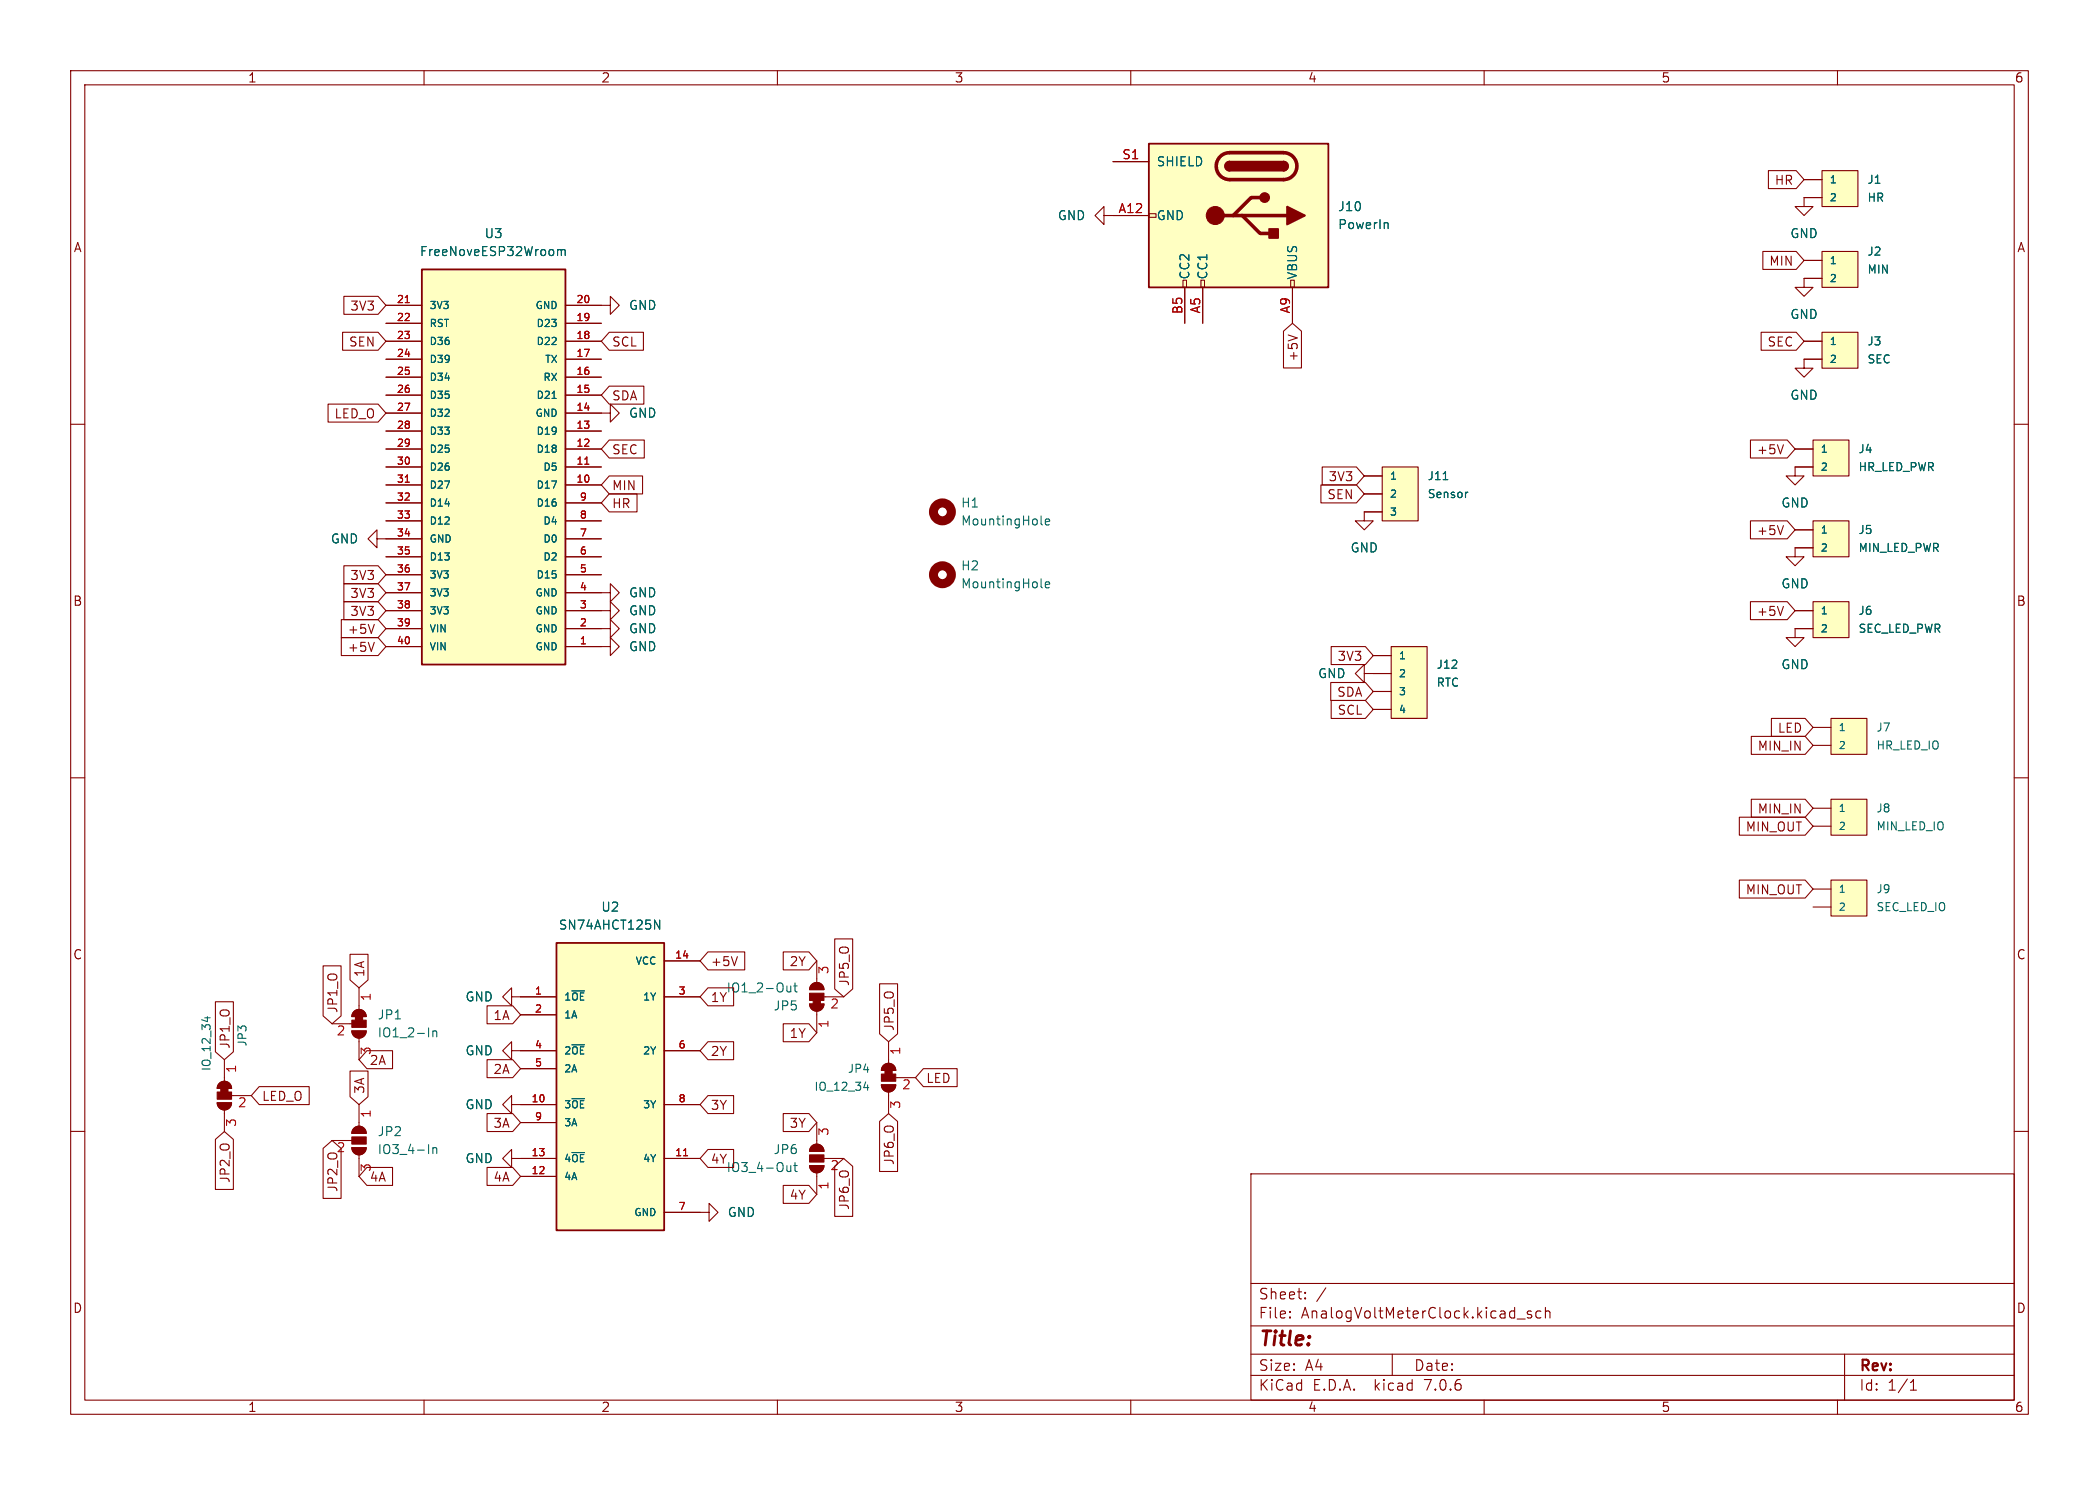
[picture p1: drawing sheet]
<svg xmlns="http://www.w3.org/2000/svg" width="297mm" height="210mm" viewBox="0 0 297 210" stroke-linecap="round" stroke-linejoin="round" font-family="sans-serif">
<g fill="none" stroke="#840000" stroke-width=".15">
<path d="M10 10h277v190h-277zM12 12h273v186h-273zM60 10v2M110 10v2M160 10v2M210 10v2M260 10v2M156.2 30.5v-1.3l-1.3 1.3 1.3 1.3v-1.3h6.4M157.5 22.9h5.1M162.6 30.2h1v.5h-1zM167.4 39.6h.5v1h-.5zM169.9 39.6h.5v1h-.5z"/>
<path d="M182.6 39.6h.5v1h-.5zM249.4 35.6h4.8l1.1 1.2-1.1 1.3h-4.8zM250.2 24.1h4l1.1 1.3-1.1 1.3h-4zM255.3 25.4h2.5M255.3 36.8h2.5M257.8 24.1h5.1v5.1h-5.1zM257.8 35.6h5.1v5h-5.1zM257.8 27.9h-2.5v1.3h1.2l-1.2 1.3-1.3-1.3h1.3M257.8 39.4h-2.5v1.2h1.2l-1.2 1.3-1.3-1.3h1.3M10 60h2M46.4 57.1h7.1l1.1 1.3-1.1 1.3h-7.1zM48.5 47h5l1.1 1.3-1.1 1.2h-5z"/>
<path d="M48.7 41.9h4.8l1.1 1.3-1.1 1.3h-4.8zM54.6 48.3h5.1M54.6 50.8h5.1M54.6 58.4h5.1M54.6 55.9h5.1M54.6 53.3h5.1M54.6 45.7h5.1M54.6 43.2h5.1M80 43.2h6.4v-1.3l1.2 1.3-1.2 1.3v-1.3M80 58.4h6.4v-1.2l1.2 1.2-1.2 1.3v-1.3M80 48.3h5.1M80 50.8h5.1"/>
<path d="M80 55.9h5.1M80 53.3h5.1M80 45.7h5.1M86.2 54.6h4.9v2.6h-4.9l-1.1-1.3zM86.2 47h4.8v2.5h-4.8l-1.1-1.2zM167.6 40.6v5.1M170.2 40.6v5.1M181.6 46.8l1.3-1.1 1.3 1.1v5.2h-2.6zM182.3 47.4l1.3 .4M182.9 40.6v5.1M249.2 47h5l1.1 1.3-1.1 1.2h-5zM255.3 48.3h2.5"/>
<path d="M257.8 47h5.1v5.1h-5.1zM257.8 50.8h-2.5v1.3h1.2l-1.2 1.2-1.3-1.2h1.3M285 60h2M53.3 76.2v-1.3l-1.2 1.3 1.2 1.3v-1.3h6.4M54.6 63.5h5.1M54.6 66h5.1M54.6 68.6h5.1M54.6 61h5.1M54.6 71.1h5.1M54.6 73.7h5.1M54.6 78.7h5.1M80 63.5h5.1"/>
<path d="M80 66h5.1M80 68.6h5.1M80 61h5.1M80 71.1h5.1M80 73.7h5.1M80 76.2h5.1M80 78.7h5.1M86.2 67.3h4.7v2.6h-4.7l-1.1-1.3zM86.2 62.2h5v2.6h-5l-1.1-1.3zM86.2 69.8h3.9v2.6h-3.9l-1.1-1.3zM186.9 68.6h5l1.1 1.3-1.1 1.2h-5zM187.1 66h4.8l1.1 1.3-1.1 1.3h-4.8z"/>
<path d="M193 67.3h2.6M193 69.9h2.6M195.6 66h5.1v7.7h-5.1zM195.6 72.4h-2.6v1.3h1.3l-1.3 1.2-1.2-1.2h1.2M247.7 62.2h5.2l1.1 1.3-1.1 1.3h-5.2zM247.7 73.7h5.2l1.1 1.2-1.1 1.3h-5.2zM252.4 62.9l-.5 1.3M252.4 74.3l-.5 1.3M254 74.9h2.5M254 63.5h2.5M256.5 73.7h5.1v5h-5.1zM256.5 62.2h5.1v5.1h-5.1z"/>
<path d="M256.5 77.5h-2.5v1.2h1.3l-1.3 1.3-1.3-1.3h1.3M256.5 66h-2.5v1.3h1.3l-1.3 1.3-1.3-1.3h1.3M48.3 87.6h5.2l1.1 1.3-1.1 1.3h-5.2zM48.3 90.2h5.2l1.1 1.2-1.1 1.3h-5.2zM48.7 85.1h4.8l1.1 1.3-1.1 1.2h-4.8zM48.7 80h4.8l1.1 1.3-1.1 1.3h-4.8zM48.7 82.5h4.8l1.1 1.3-1.1 1.3h-4.8zM53 88.3l-.5 1.3M53 90.8l-.5 1.3M54.6 86.4h5.1M54.6 88.9h5.1M54.6 91.4h5.1"/>
<path d="M54.6 81.3h5.1M54.6 83.8h5.1M80 91.4h6.4v-1.2l1.2 1.2-1.2 1.3v-1.3M80 88.9h6.4v-1.3l1.2 1.3-1.2 1.3v-1.3M80 83.8h6.4v-1.2l1.2 1.2-1.2 1.3v-1.3M80 86.4h6.4v-1.3l1.2 1.3-1.2 1.2v-1.2M80 81.3h5.1M188.3 96.5h4.9l1.1 1.3-1.1 1.3h-4.9zM188.4 99.1h4.8l1.1 1.2-1.1 1.3h-4.8zM188.4 91.4h4.8l1.1 1.3-1.1 1.3h-4.8zM193 95.3v-1.3l-1.2 1.3 1.2 1.2v-1.2h3.8M194.3 92.7h2.5"/>
<path d="M194.3 97.8h2.5M196.8 91.4h5.1v10.2h-5.1zM247.7 85.1h5.2l1.1 1.3-1.1 1.2h-5.2zM252.4 85.8l-.5 1.2M254 86.4h2.5M256.5 85.1h5.1v5.1h-5.1zM256.5 88.9h-2.5v1.3h1.3l-1.3 1.2-1.3-1.2h1.3M10 110h2M194.3 100.3h2.5M246.1 115.6h9.3l1.1 1.2-1.1 1.3h-9.3zM247.8 113h7.6l1.1 1.3-1.1 1.3h-7.6zM247.8 104.1h7.6l1.1 1.3-1.1 1.3h-7.6z"/>
<path d="M250.6 101.6h4.8l1.1 1.3-1.1 1.2h-4.8zM256.5 114.3h2.6M256.5 116.8h2.6M256.5 102.9h2.6M256.5 105.4h2.6M259.1 113h5.1v5.1h-5.1zM259.1 101.6h5.1v5.1h-5.1zM285 110h2M45.7 136.6h2.6v7.1l-1.3 1.1-1.3-1.1zM49.5 135h2.6v3.6l-1.3 1.1-1.3-1.1zM50.8 139.7v3M94 135.9h5.1"/>
<path d="M100.2 139.7h3.6v2.5h-3.6l-1.1-1.2zM100.2 134.6h5.2v2.6h-5.2l-1.1-1.3zM104.3 135.3l-.4 1.3M110.8 134.6h3.7l1.1 1.3-1.1 1.3h-3.7zM114.9 139.2a1.02 1.02 0 0 1 1.1-.2 1.02 1.02 0 0 1 .6 1h-2v-.4zM115.6 135.9v3M118.1 132.8h2.6v7.1l-1.3 1.1-1.3-1.1zM124.5 139.1h2.5v7.1l-1.3 1.1-1.2-1.1zM246.1 124.5h9.3l1.1 1.2-1.1 1.3h-9.3zM256.5 125.7h2.6M256.5 128.3h2.6M259.1 124.5h5.1v5h-5.1z"/>
<path d="M10 160h2M30.5 141.7h2.5v7l-1.3 1.2-1.2-1.2zM30.7 156h2.1a1.02 1.02 0 0 1-1.1 1 1.02 1.02 0 0 1-1-1zM31 153.2a1.02 1.02 0 0 1 1.1-.2 1.02 1.02 0 0 1 .7 .9h-2.1l.1-.3zM31.7 149.9v3M31.7 157v3M32.8 154.9h2.8M36.7 153.7h7.1v2.5h-7.1l-1.1-1.3zM47 144.8h2.8M49.5 151.5h2.6v3.6l-1.3 1.1-1.3-1.1zM49.8 145.8h2a1.02 1.02 0 0 1-1 1 1.02 1.02 0 0 1-1-1zM50.1 143a1.02 1.02 0 0 1 1.1-.2 1.02 1.02 0 0 1 .6 1h-2v-.4z"/>
<path d="M50.1 159.5a1.02 1.02 0 0 1 1.1-.2 1.02 1.02 0 0 1 .6 1h-2v-.4zM50.8 146.8v3.1M50.8 156.2v3.1M51.9 148.6h3.6v2.5h-3.6l-1.1-1.2zM68.9 149.9h3.6l1.2 1.2-1.2 1.3h-3.6zM68.9 157.5h3.6l1.2 1.3-1.2 1.2h-3.6zM68.9 142.2h3.6l1.2 1.3-1.2 1.3h-3.6zM72.4 156.2v-1.3l-1.3 1.3 1.3 1.3v-1.3h6.3M72.4 148.6v-1.3l-1.3 1.3 1.3 1.3v-1.3h6.3M72.4 141v-1.3l-1.3 1.3 1.3 1.2v-1.2h6.3M73.7 143.5h5M73.7 151.1h5"/>
<path d="M73.7 158.8h5M94 141h5.1M94 156.2h5.1M94 148.6h5.1M100.2 154.9h3.6v2.6h-3.6l-1.1-1.3zM100.2 147.3h3.6v2.6h-3.6l-1.1-1.3zM110.8 144.8h3.7l1.1 1.3-1.1 1.2h-3.7zM110.8 157.5h3.7l1.1 1.3-1.1 1.2h-3.7zM114.6 142h2a1.02 1.02 0 0 1-1 1 1.02 1.02 0 0 1-1-1zM115.6 143v3.1M115.6 158.8v3M116.6 141h2.8"/>
<path d="M124.5 158.6l1.2-1.1 1.3 1.1v7.1h-2.5zM124.7 153.4h2a1.02 1.02 0 0 1-1 1 1.02 1.02 0 0 1-1-1zM125 150.7a1.02 1.02 0 0 1 1.1-.2 1.02 1.02 0 0 1 .6 .9h-2l.1-.4zM125.7 147.3v3.1M125.7 154.4v3.1M126.7 152.4h2.8M130.7 151.1h4.7v2.6h-4.7l-1.2-1.3zM285 160h2M30.5 161.1l1.2-1.1 1.3 1.1v7.1h-2.5zM45.7 162.4l1.3-1.1 1.3 1.1v7.1h-2.6zM47 161.3h2.8M49.8 162.3h2a1.02 1.02 0 0 1-1 1 1.02 1.02 0 0 1-1-1z"/>
<path d="M50.8 163.3v3.1M51.9 165.1h3.6v2.5h-3.6l-1.1-1.2zM68.9 165.1h3.6l1.2 1.3-1.2 1.2h-3.6zM72.4 163.8v-1.2l-1.3 1.2 1.3 1.3v-1.3h6.3M73.7 166.4h5M94 171.5h6.3v-1.3l1.3 1.3-1.3 1.2v-1.2M94 163.8h5.1M100.2 162.6h3.6v2.5h-3.6l-1.1-1.3zM110.8 167.6h3.7l1.1 1.3-1.1 1.3h-3.7zM114.6 164.8h2a1.02 1.02 0 0 1-1 1.1 1.02 1.02 0 0 1-1-1.1zM114.9 162.1a1.02 1.02 0 0 1 1.1-.2 1.02 1.02 0 0 1 .6 .9h-2v-.3zM115.6 165.9v3"/>
<path d="M116.6 163.8h2.8M118.1 164.9l1.3-1.1 1.3 1.1v7.1h-2.6zM177 166h108v32h-108zM60 198v2M110 198v2M160 198v2M177 194.5h108M177 191.5h108M177 187.5h108M177 181.5h108M182.5 186.3h.1l-.1 .1M182.5 186.3v.1"/>
<path d="M182.5 185.5v.1M182.5 185.5h.1l-.1 .1M184.7 183.6v.1M184.7 183.6h-.1l.1 .1M184.7 182.8v.1M184.7 182.8h-.1l.1 .1M187.6 182.1l-1.3 2M197 191.5v3M210 198v2M214.7 186.5h1.1M216.7 185.5l-.4-.1-.2 .2 .1 .2 .5 .2v.1v.2l-.2 .1-.4-.1M218 185.5l-.4-.1-.3 .3v.4l.2 .2 .1 .1 .4-.1"/>
<path d="M218.7 185.5a.37 .37 0 0 1 .6 .1v.8M218.7 184.9v1.5M260 198v2M261 191.5v6.5M270.3 196.6h.9M270.3 195.5l.4-.4v1.5"/>
</g>
<g fill="#840000" stroke="#840000" stroke-width=".15">
<path d="M125.2 151.4h1v.5h-1z"/>
<path d="M125 150.7a1.02 1.02 0 0 1 1.1-.2 1.02 1.02 0 0 1 .6 .9h-2l.1-.4z"/>
<path d="M124.7 151.9h2v1h-2z"/>
<path d="M124.7 153.4h2a1.02 1.02 0 0 1-1 1 1.02 1.02 0 0 1-1-1z"/>
<path d="M50.3 143.8h1v.5h-1z"/>
<path d="M50.1 143a1.02 1.02 0 0 1 1.1-.2 1.02 1.02 0 0 1 .6 1h-2v-.4z"/>
<path d="M49.8 144.3h2v1h-2z"/>
<path d="M49.8 145.8h2a1.02 1.02 0 0 1-1 1 1.02 1.02 0 0 1-1-1z"/>
<path d="M114.6 164.8h2a1.02 1.02 0 0 1-1 1.1 1.02 1.02 0 0 1-1-1.1z"/>
<path d="M114.6 163.3h2v1h-2z"/>
<path d="M114.9 162.1a1.02 1.02 0 0 1 1.1-.2 1.02 1.02 0 0 1 .6 .9h-2v-.3z"/>
<path d="M115.1 141.5h1v.5h-1z"/>
<path d="M114.6 142h2a1.02 1.02 0 0 1-1 1 1.02 1.02 0 0 1-1-1z"/>
<path d="M114.6 140.5h2v1h-2z"/>
<path d="M114.9 139.2a1.02 1.02 0 0 1 1.1-.2 1.02 1.02 0 0 1 .6 1h-2v-.4z"/>
<path d="M50.1 159.5a1.02 1.02 0 0 1 1.1-.2 1.02 1.02 0 0 1 .6 1h-2v-.4z"/>
<path d="M49.8 160.8h2v1h-2z"/>
<path d="M49.8 162.3h2a1.02 1.02 0 0 1-1 1 1.02 1.02 0 0 1-1-1z"/>
<path d="M31.2 153.9h1.1v.5h-1.1z"/>
<path d="M31 153.2a1.02 1.02 0 0 1 1.1-.2 1.02 1.02 0 0 1 .7 .9h-2.1l.1-.3z"/>
<path d="M30.7 154.4h2.1v1h-2.1z"/>
<path d="M30.7 156h2.1a1.02 1.02 0 0 1-1.1 1 1.02 1.02 0 0 1-1-1z"/>
<circle cx="172" cy="30.5" r="1.27"/>
</g>
<g fill="none" stroke="#006464" stroke-width=".15">
<path d="M78.9 35.3v.8M78.9 35.4l.4-.1 .1 .2M79.4 35.5l.2-.2 .3 .1 .1 .7M79.4 35.5v.6M196.1 31.5h.3v.2v.6M78.1 56.3h.6M147.3 74.1l.2 .1M147.9 73.8l.6-.1v-.2l-.4-.1-.2 .2 .1 .6h.5M204.2 67.8h.7M207.7 69.6l-.2 .1M147.3 82.9l.2 .2M147.9 82.7l.6-.1v-.3h-.4l-.2 .2 .1 .6h.5"/>
<path d="M92.6 130.1l.7 1.3v-1.3M111.9 139.4v.9M112.3 139.4h.5M112.5 139v1.1l.1 .1 .2 .1M29 143.9h.7M29.3 143.8v.7M61.3 145.8v.8M61.3 145.9l.1-.1h.3l.1 .8M80.9 140.1h1.8M80.9 155.4h1.8M80.9 147.8h1.8M111.9 140.2l-.4 .1"/>
<path d="M122.2 153.8h.7M122.8 153.4v.8M61.3 162.3v.8M61.3 162.4l.1-.1 .3 .1 .1 .7M80.9 163h1.8M111.9 164.8v.9M111.9 165.6l-.4 .1M112.3 164.8h.5M112.5 164.4v1.1l.1 .1 .2 .1"/>
</g>
<g fill="#ffffc2" stroke="#ffffc2" stroke-width=".14">
<path d="M256.5 85.1h5.1v5.1h-5.1z"/>
<path d="M196.8 91.4h5.1v10.2h-5.1z"/>
<path d="M256.5 73.7h5.1v5h-5.1z"/>
<path d="M195.6 66h5.1v7.7h-5.1z"/>
<path d="M256.5 62.2h5.1v5.1h-5.1z"/>
<path d="M78.7 133.4h15.3v40.6h-15.3z"/>
<path d="M259.1 113h5.1v5.1h-5.1z"/>
<path d="M259.1 124.5h5.1v5h-5.1z"/>
<path d="M259.1 101.6h5.1v5.1h-5.1z"/>
<path d="M162.6 20.3h25.4v20.3h-25.4z"/>
<path d="M257.8 24.1h5.1v5.1h-5.1z"/>
<path d="M257.8 35.6h5.1v5h-5.1z"/>
<path d="M257.8 47h5.1v5.1h-5.1z"/>
<path d="M59.7 38.1h20.3v55.9h-20.3z"/>
</g>
<path d="M59.7 38.1h20.3v55.9h-20.3zM162.6 20.3h25.4v20.3h-25.4zM174 22.9a.64 .64 0 0 0-.6 .6 .64 .64 0 0 0 .6 .6M181.6 22.9a.64 .64 0 0 1 .6 .6 .64 .64 0 0 1-.6 .6M78.7 133.4h15.3v40.6h-15.3z" fill="none" stroke="#840000" stroke-width=".25"/>
<path d="M57.3 42.8h.6M57.3 68.2h.6M82.7 65.7h.6M96.7 163.4h.6" fill="none" stroke="#a90000" stroke-width=".15"/>
<g fill="none" stroke="#840000" stroke-width="1.3">
<circle cx="133.3" cy="72.4" r="1.27"/>
<circle cx="133.3" cy="81.3" r="1.27"/>
</g>
<path d="M172 30.5h10.1M172.7 22.1a1.91 1.91 0 0 1 1.3-.5h7.6a1.91 1.91 0 0 1 1.9 1.9 1.91 1.91 0 0 1-1.9 1.9h-7.6a1.91 1.91 0 0 1-1.8-1.2 1.91 1.91 0 0 1 .5-2.1zM175.8 30.5l2.5 2.5h1.3M178.3 27.9h-1.3l-2.5 2.6" fill="none" stroke="#840000" stroke-width=".51"/>
<g fill="#840000" stroke="#840000" stroke-width=".25">
<path d="M173.5 23l.5-.1v1.2a.64 .64 0 0 1-.6-.4 .64 .64 0 0 1 .1-.7z"/>
<path d="M174 22.9h7.6v1.2h-7.6z"/>
<path d="M181.6 22.9a.64 .64 0 0 1 .6 .6 .64 .64 0 0 1-.6 .6z"/>
<path d="M182.1 29.2l2.6 1.3-2.6 1.3z"/>
<path d="M179.6 32.4h1.2v1.3h-1.2z"/>
<circle cx="178.9" cy="27.9" r=".63"/>
</g>
<text font-size="2.8" fill="#840000" x="178" y="190.9">Title:</text>
<g font-size="2.1" fill="#840000">
<text x="178" y="184">Sheet:</text>
<text x="178" y="186.7">File:</text>
<text x="184.1" y="186.7">AnalogVoltMeterClock.kicad_sch</text>
<text x="178" y="196.9">KiCad</text>
<text x="178" y="194.1">Size:</text>
<text x="184.7" y="194.1">A4</text>
<text x="185.7" y="196.9">E.D.A.</text>
<text x="194.6" y="196.9">kicad</text>
<text x="200" y="194.1">Date:</text>
<text x="201.8" y="196.9">7.0.6</text>
<text x="263" y="194.3">Rev:</text>
<text x="263" y="196.9">Id:</text>
<text x="267.1" y="196.9">1/1</text>
</g>
<g font-size="1.8" fill="#840000">
<text x="35" y="11.9">1</text>
<text x="85" y="11.9">2</text>
<text x="135" y="11.9">3</text>
<text x="185" y="11.9">4</text>
<text x="235" y="11.9">5</text>
<text x="285" y="11.9">6</text>
<text x="251" y="26.4">HR</text>
<text x="10.3" y="35.9">A</text>
<text x="285.3" y="35.9">A</text>
<text x="250.3" y="37.8">MIN</text>
<text x="49.5" y="44.1">3V3</text>
<text x="49.3" y="49.2">SEN</text>
<text x="86.5" y="49.2">SCL</text>
<text x="183.8" y="51.2" transform="rotate(-90 183.8 51.2)">+5V</text>
<text x="250" y="49.2">SEC</text>
<text x="47.2" y="59.4">LED_O</text>
<text x="86.5" y="56.8">SDA</text>
<text x="86.5" y="64.5">SEC</text>
<text x="248.5" y="64.5">+5V</text>
<text x="86.5" y="69.5">MIN</text>
<text x="187.7" y="70.8">SEN</text>
<text x="187.9" y="68.3">3V3</text>
<text x="86.5" y="72.1">HR</text>
<text x="248.5" y="75.9">+5V</text>
<text x="49.5" y="82.2">3V3</text>
<text x="10.3" y="85.9">B</text>
<text x="49.1" y="89.9">+5V</text>
<text x="49.5" y="87.3">3V3</text>
<text x="49.5" y="84.8">3V3</text>
<text x="248.5" y="87.3">+5V</text>
<text x="285.3" y="85.9">B</text>
<text x="49.1" y="92.4">+5V</text>
<text x="189.2" y="93.7">3V3</text>
<text x="189.1" y="98.7">SDA</text>
<text x="189.2" y="101.3">SCL</text>
<text x="248.6" y="106.4">MIN_IN</text>
<text x="251.5" y="103.8">LED</text>
<text x="246.9" y="117.8">MIN_OUT</text>
<text x="248.6" y="115.3">MIN_IN</text>
<text x="246.9" y="126.7">MIN_OUT</text>
<text x="10.3" y="135.9">C</text>
<text x="100.5" y="136.8">+5V</text>
<text x="111.6" y="136.8">2Y</text>
<text x="285.3" y="135.9">C</text>
<text x="47.9" y="143.4" transform="rotate(-90 47.9 143.4)">JP1_O</text>
<text x="51.8" y="138.3" transform="rotate(-90 51.8 138.3)">1A</text>
<text x="100.5" y="141.9">1Y</text>
<text x="120.3" y="139.5" transform="rotate(-90 120.3 139.5)">JP5_O</text>
<text x="32.7" y="148.4" transform="rotate(-90 32.7 148.4)">JP1_O</text>
<text x="52.8" y="149.3" transform="rotate(-90 52.8 149.3)">3</text>
<text x="69.7" y="144.5">1A</text>
<text x="100.5" y="149.5">2Y</text>
<text x="111.6" y="147">1Y</text>
<text x="126.7" y="145.9" transform="rotate(-90 126.7 145.9)">JP5_O</text>
<text x="37" y="155.9">LED_O</text>
<text x="51.8" y="154.8" transform="rotate(-90 51.8 154.8)">3A</text>
<text x="52.2" y="150.8">2A</text>
<text x="69.7" y="152.1">2A</text>
<text x="131" y="153.4">LED</text>
<text x="69.7" y="159.7">3A</text>
<text x="100.5" y="157.2">3Y</text>
<text x="111.6" y="159.7">3Y</text>
<text x="32.7" y="167.4" transform="rotate(-90 32.7 167.4)">JP2_O</text>
<text x="47.6" y="163.3">2</text>
<text x="52.2" y="167.3">4A</text>
<text x="69.7" y="167.3">4A</text>
<text x="100.5" y="164.8">4Y</text>
<text x="117.4" y="165.8">2</text>
<text x="126.7" y="164.9" transform="rotate(-90 126.7 164.9)">JP6_O</text>
<text x="47.9" y="168.7" transform="rotate(-90 47.9 168.7)">JP2_O</text>
<text x="111.6" y="169.9">4Y</text>
<text x="120.3" y="171.2" transform="rotate(-90 120.3 171.2)">JP6_O</text>
<text x="10.3" y="185.9">D</text>
<text x="285.3" y="185.9">D</text>
<text x="35" y="199.9">1</text>
<text x="85" y="199.9">2</text>
<text x="135" y="199.9">3</text>
<text x="185" y="199.9">4</text>
<text x="235" y="199.9">5</text>
<text x="285" y="199.9">6</text>
</g>
<g font-size="1.8" fill="#a90000">
<text x="158.7" y="22.6">S1</text>
<text x="158.2" y="30.2">A12</text>
<text x="167.4" y="44.5" transform="rotate(-90 167.4 44.5)">B5</text>
<text x="169.9" y="44.4" transform="rotate(-90 169.9 44.4)">A5</text>
<text x="182.6" y="44.4" transform="rotate(-90 182.6 44.4)">A9</text>
<text x="117.6" y="137.9" transform="rotate(-90 117.6 137.9)">3</text>
<text x="52.8" y="141.7" transform="rotate(-90 52.8 141.7)">1</text>
<text x="117.4" y="143">2</text>
<text x="47.6" y="146.8">2</text>
<text x="117.6" y="145.5" transform="rotate(-90 117.6 145.5)">1</text>
<text x="127.7" y="149.3" transform="rotate(-90 127.7 149.3)">1</text>
<text x="33.7" y="151.8" transform="rotate(-90 33.7 151.8)">1</text>
<text x="127.6" y="154.4">2</text>
<text x="33.6" y="156.9">2</text>
<text x="33.7" y="159.5" transform="rotate(-90 33.7 159.5)">3</text>
<text x="52.8" y="158.2" transform="rotate(-90 52.8 158.2)">1</text>
<text x="117.6" y="160.7" transform="rotate(-90 117.6 160.7)">3</text>
<text x="127.7" y="156.9" transform="rotate(-90 127.7 156.9)">3</text>
<text x="52.8" y="165.8" transform="rotate(-90 52.8 165.8)">3</text>
<text x="117.6" y="168.3" transform="rotate(-90 117.6 168.3)">1</text>
</g>
<g font-size="1.8" fill="#006464">
<text x="163.6" y="23.7">SHIELD</text>
<text x="68.5" y="33.9">U3</text>
<text x="149.6" y="31.3">GND</text>
<text x="163.6" y="31.3">GND</text>
<text x="189.2" y="32.6">PowerIn</text>
<text x="189.2" y="30.1">J10</text>
<text x="253.2" y="33.9">GND</text>
<text x="59.3" y="36.4">FreeNoveESP32Wroom</text>
<text x="168.5" y="39.6" transform="rotate(-90 168.5 39.6)">CC2</text>
<text x="171" y="39.6" transform="rotate(-90 171 39.6)">CC1</text>
<text x="183.7" y="39.6" transform="rotate(-90 183.7 39.6)">VBUS</text>
<text x="88.9" y="44">GND</text>
<text x="253.2" y="45.3">GND</text>
<text x="88.9" y="59.3">GND</text>
<text x="253.2" y="56.7">GND</text>
<text x="135.9" y="72">H1</text>
<text x="252" y="72">GND</text>
<text x="46.7" y="77.1">GND</text>
<text x="135.9" y="74.5">MountingHole</text>
<text x="135.9" y="80.9">H2</text>
<text x="135.9" y="83.4">MountingHole</text>
<text x="191" y="78.3">GND</text>
<text x="252" y="83.4">GND</text>
<text x="88.9" y="89.8">GND</text>
<text x="88.9" y="84.7">GND</text>
<text x="88.9" y="87.2">GND</text>
<text x="88.9" y="92.3">GND</text>
<text x="252" y="94.8">GND</text>
<text x="186.4" y="96.1">GND</text>
<text x="79" y="131.7">SN74AHCT125N</text>
<text x="85" y="129.1">U2</text>
<text x="65.8" y="141.8">GND</text>
<text x="102.7" y="140.6">IO1_2-Out</text>
<text x="109.4" y="143.1">JP5</text>
<text x="53.3" y="144.4">JP1</text>
<text x="53.3" y="146.9">IO1_2-In</text>
<text x="65.8" y="149.5">GND</text>
<text x="53.3" y="160.9">JP2</text>
<text x="65.8" y="157.1">GND</text>
<text x="53.3" y="163.4">IO3_4-In</text>
<text x="65.8" y="164.7">GND</text>
<text x="102.7" y="166">IO3_4-Out</text>
<text x="109.4" y="163.4">JP6</text>
<text x="102.9" y="172.3">GND</text>
</g>
<g font-size="1.6" fill="#006464">
<text x="264.1" y="26.2">J1</text>
<text x="264.1" y="28.7">HR</text>
<text x="264.1" y="36.4">J2</text>
<text x="264.1" y="38.9">MIN</text>
<text x="264.1" y="49.1">J3</text>
<text x="264.1" y="51.6">SEC</text>
<text x="262.9" y="64.3">J4</text>
<text x="201.9" y="68.1">J11</text>
<text x="201.9" y="70.7">Sensor</text>
<text x="262.9" y="66.8">HR_LED_PWR</text>
<text x="262.9" y="75.7">J5</text>
<text x="262.9" y="78.3">MIN_LED_PWR</text>
<text x="262.9" y="87.2">J6</text>
<text x="262.9" y="89.7">SEC_LED_PWR</text>
<text x="203.2" y="94.8">J12</text>
<text x="203.2" y="97.3">RTC</text>
<text x="265.4" y="103.7">J7</text>
<text x="265.4" y="106.2">HR_LED_IO</text>
<text x="265.4" y="115.1">J8</text>
<text x="265.4" y="117.6">MIN_LED_IO</text>
<text x="265.4" y="126.5">J9</text>
<text x="265.4" y="129.1">SEC_LED_IO</text>
<text x="35.1" y="148.1" transform="rotate(-90 35.1 148.1)">JP3</text>
<text x="30" y="151.6" transform="rotate(-90 30 151.6)">IO_12_34</text>
<text x="115.1" y="154.5">IO_12_34</text>
<text x="119.9" y="151.9">JP4</text>
</g>
<g font-size="1.4" fill="#006464">
<text x="258.8" y="26.1">1</text>
<text x="258.8" y="28.7">2</text>
<text x="258.8" y="37.6">1</text>
<text x="258.8" y="40.1">2</text>
<text x="60.7" y="43.9">3V3</text>
<text x="60.7" y="46.5">RST</text>
<text x="75.6" y="43.9">GND</text>
<text x="75.8" y="46.5">D23</text>
<text x="60.7" y="49">D36</text>
<text x="60.7" y="51.5">D39</text>
<text x="75.8" y="49">D22</text>
<text x="77" y="51.5">TX</text>
<text x="258.8" y="49">1</text>
<text x="258.8" y="51.5">2</text>
<text x="60.7" y="54.1">D34</text>
<text x="60.7" y="56.6">D35</text>
<text x="60.7" y="59.2">D32</text>
<text x="75.6" y="59.2">GND</text>
<text x="75.8" y="56.6">D21</text>
<text x="76.8" y="54.1">RX</text>
<text x="60.7" y="61.7">D33</text>
<text x="60.7" y="64.2">D25</text>
<text x="75.8" y="64.2">D18</text>
<text x="75.8" y="61.7">D19</text>
<text x="257.6" y="64.2">1</text>
<text x="60.7" y="66.8">D26</text>
<text x="60.7" y="69.3">D27</text>
<text x="60.7" y="71.9">D14</text>
<text x="75.8" y="69.3">D17</text>
<text x="75.8" y="71.9">D16</text>
<text x="76.8" y="66.8">D5</text>
<text x="196.6" y="68">1</text>
<text x="196.6" y="70.6">2</text>
<text x="257.6" y="66.8">2</text>
<text x="60.7" y="74.4">D12</text>
<text x="60.7" y="76.9">GND</text>
<text x="76.8" y="76.9">D0</text>
<text x="76.8" y="74.4">D4</text>
<text x="196.6" y="73.1">3</text>
<text x="257.6" y="75.7">1</text>
<text x="60.7" y="79.5">D13</text>
<text x="60.7" y="82">3V3</text>
<text x="75.8" y="82">D15</text>
<text x="76.8" y="79.5">D2</text>
<text x="257.6" y="78.2">2</text>
<text x="60.7" y="84.6">3V3</text>
<text x="60.7" y="87.1">3V3</text>
<text x="60.7" y="89.6">VIN</text>
<text x="75.6" y="89.6">GND</text>
<text x="75.6" y="87.1">GND</text>
<text x="75.6" y="84.6">GND</text>
<text x="257.6" y="87.1">1</text>
<text x="257.6" y="89.6">2</text>
<text x="60.7" y="92.2">VIN</text>
<text x="75.6" y="92.2">GND</text>
<text x="197.9" y="93.4">1</text>
<text x="197.9" y="96">2</text>
<text x="197.9" y="98.5">3</text>
<text x="197.9" y="101.1">4</text>
<text x="260.1" y="103.6">1</text>
<text x="260.1" y="106.1">2</text>
<text x="260.1" y="115">1</text>
<text x="260.1" y="117.6">2</text>
<text x="260.1" y="126.5">1</text>
<text x="260.1" y="129">2</text>
<text x="89.8" y="136.6">VCC</text>
<text x="79.8" y="141.7">1~{OE}</text>
<text x="90.9" y="141.7">1Y</text>
<text x="79.8" y="144.2">1A</text>
<text x="79.8" y="149.3">2~{OE}</text>
<text x="90.9" y="149.3">2Y</text>
<text x="79.8" y="151.9">2A</text>
<text x="79.8" y="156.9">3~{OE}</text>
<text x="79.8" y="159.5">3A</text>
<text x="90.9" y="156.9">3Y</text>
<text x="79.8" y="167.1">4A</text>
<text x="79.8" y="164.6">4~{OE}</text>
<text x="90.9" y="164.6">4Y</text>
<text x="89.6" y="172.2">GND</text>
</g>
<g font-size="1.4" fill="#a90000">
<text x="56.1" y="42.9">21</text>
<text x="56.1" y="45.5">22</text>
<text x="81.5" y="45.5">19</text>
<text x="81.5" y="42.9">20</text>
<text x="56.1" y="48">23</text>
<text x="56.1" y="50.5">24</text>
<text x="56.1" y="53.1">25</text>
<text x="81.5" y="53.1">16</text>
<text x="81.5" y="50.5">17</text>
<text x="81.5" y="48">18</text>
<text x="56.1" y="55.6">26</text>
<text x="56.1" y="58.2">27</text>
<text x="81.5" y="58.2">14</text>
<text x="81.5" y="55.6">15</text>
<text x="56.1" y="60.7">28</text>
<text x="56.1" y="63.2">29</text>
<text x="56.1" y="65.8">30</text>
<text x="81.5" y="65.8">11</text>
<text x="81.5" y="63.2">12</text>
<text x="81.5" y="60.7">13</text>
<text x="56.1" y="68.3">31</text>
<text x="56.1" y="70.9">32</text>
<text x="81.5" y="68.3">10</text>
<text x="81.9" y="70.9">9</text>
<text x="56.1" y="73.4">33</text>
<text x="56.1" y="75.9">34</text>
<text x="81.9" y="75.9">7</text>
<text x="81.9" y="73.4">8</text>
<text x="56.1" y="78.5">35</text>
<text x="56.1" y="81">36</text>
<text x="56.1" y="83.6">37</text>
<text x="81.9" y="83.6">4</text>
<text x="81.9" y="81">5</text>
<text x="81.9" y="78.5">6</text>
<text x="56.1" y="86.1">38</text>
<text x="56.1" y="88.6">39</text>
<text x="81.9" y="88.6">2</text>
<text x="81.9" y="86.1">3</text>
<text x="56.1" y="91.2">40</text>
<text x="81.9" y="91.2">1</text>
<text x="95.4" y="135.6">14</text>
<text x="75.6" y="140.7">1</text>
<text x="75.6" y="143.3">2</text>
<text x="95.9" y="140.7">3</text>
<text x="75.6" y="148.3">4</text>
<text x="95.9" y="148.3">6</text>
<text x="75.1" y="156">10</text>
<text x="75.6" y="150.9">5</text>
<text x="95.9" y="156">8</text>
<text x="75.6" y="158.5">9</text>
<text x="75.1" y="166.1">12</text>
<text x="75.1" y="163.6">13</text>
<text x="95.4" y="163.6">11</text>
<text x="95.9" y="171.2">7</text>
</g>
</svg>
